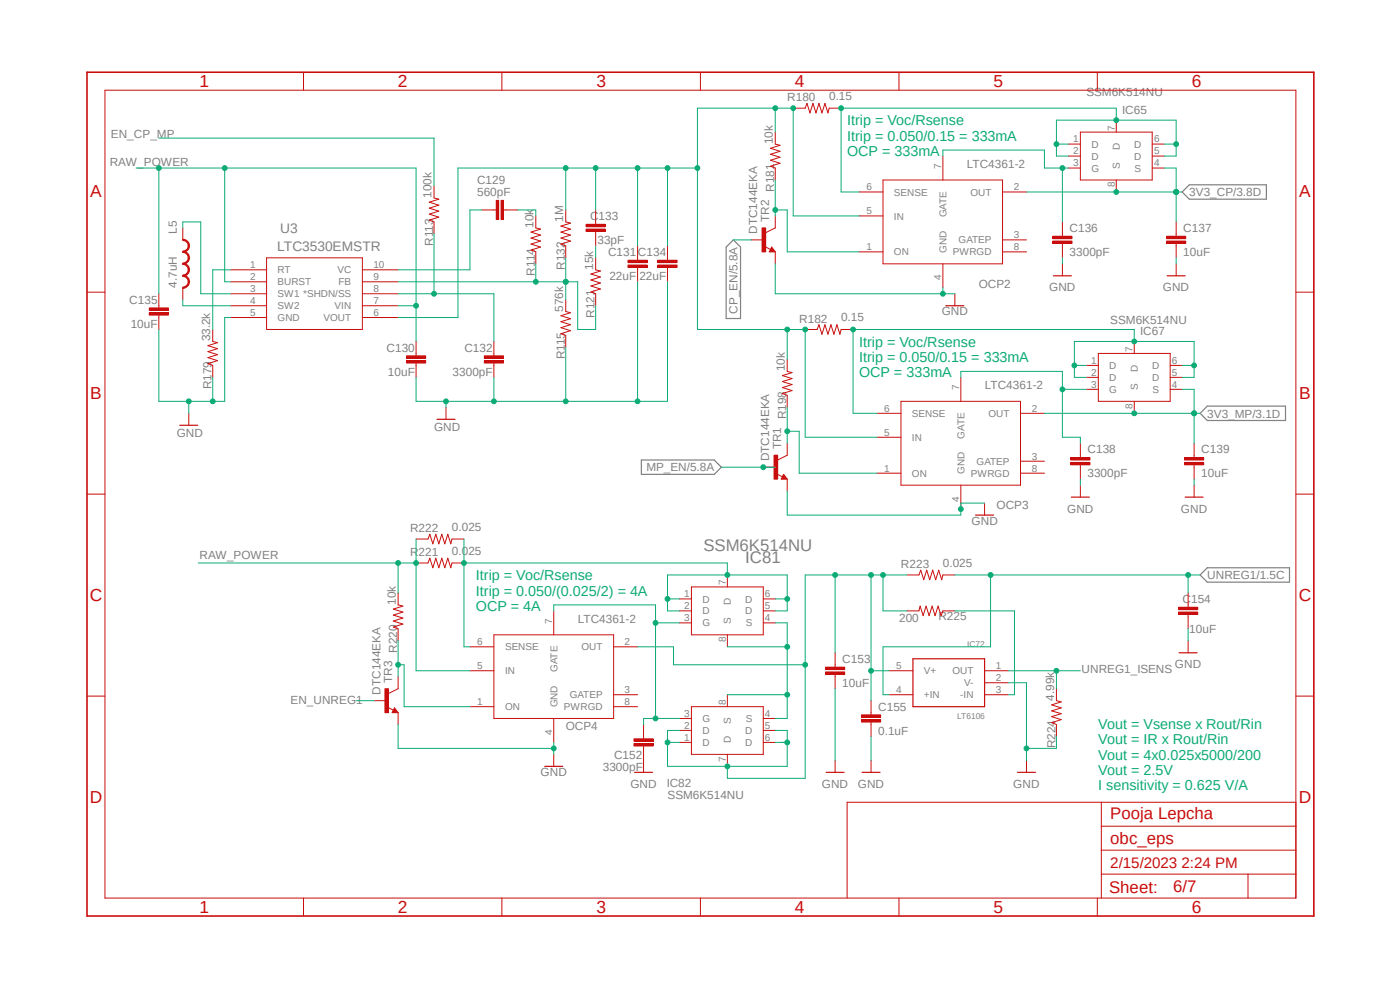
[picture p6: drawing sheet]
<svg xmlns="http://www.w3.org/2000/svg" width="297mm" height="210mm" viewBox="0 0 297 210" stroke-linecap="round" stroke-linejoin="round" font-family="sans-serif">
<path d="M17.9 15l261.2 179.9M279.1 15l-261.2 179.9" fill="none" stroke="#fff" stroke-width=".21"/>
<path d="M155.6 50.9l1.5 1.5v15.2h-3v-15.2zM250.8 40.7l1.5-1.5h16.3v3h-16.3zM136.1 97.6h15.4l1.5 1.5-1.5 1.5h-15.4zM256.1 86.1h16.6v3.1h-16.6l-1.5-1.5zM256.1 120.4h17.5v3.1h-17.5l-1.5-1.5z" fill="none" stroke="#808080" stroke-width=".25"/>
<g fill="none" stroke="#c90d0c" stroke-width=".21">
<path d="M22.3 19.1h252.6v171.4h-252.6zM64.4 15.3v3.8M106.5 15.3v3.8M148.6 15.3v3.8M190.7 15.3v3.8M232.8 15.3v3.8M92.1 39.5v2.5l1 .2-2 .7 2 .6-2 .7 2 .6-2 .6 2 .7-2 .6 1 .4v2.5M48.9 57.2h7.7M48.9 59.8h7.7M56.6 54.7h20.3v15.2h-20.3zM76.9 57.2h7.6M76.9 59.8h7.6"/>
<path d="M104.8 44.5h.5M106.8 44.5h.5M18.5 62h3.8M48.9 62.3h7.7M48.9 64.9h7.7M48.9 67.4h7.7M76.9 62.3h7.6M76.9 64.9h7.6M76.9 67.4h7.6M274.9 62h3.8M18.5 104.8h3.8M274.9 104.8h3.8"/>
<path d="M18.5 147.7h3.8M274.9 147.7h3.8M233.6 170.2v20.3M233.6 175.3h41.3M274.9 170.2h-95.2v20.3M64.4 190.5v3.8M106.5 190.5v3.8M148.6 190.5v3.8M190.7 190.5v3.8M232.8 190.5v3.8M233.6 185.4h41.3M233.6 180.3h41.3"/>
<path d="M264.8 185.4v5.1"/>
</g>
<path d="M18.5 15.3h260.2v179h-260.2z" fill="none" stroke="#c90d0c" stroke-width=".34"/>
<path d="M106.3 42.5h.5v4.1h-.5z" fill-rule="evenodd" fill="#c90d0c"/>
<path d="M106.3 42.5h.5v4.1h-.5z" fill="none" stroke="#c90d0c" stroke-width=".21"/>
<path d="M105.3 42.5h.5v4.1h-.5z" fill-rule="evenodd" fill="#c90d0c"/>
<path d="M102.2 44.5h2.6M105.3 42.5h.5v4.1h-.5zM107.3 44.5h2.6M113.7 45.8v2.5l1 .3-2.1 .6 2.1 .7-2.1 .6 2.1 .6-2.1 .7 2.1 .6-2.1 .6 1.1 .4v2.6M88.3 75v.5M88.3 77v.5M120 63.6v2.5l1 .2-2 .7 2 .6-2 .6 2 .7-2 .6 2 .6-2 .7 1 .4v2.5" fill="none" stroke="#c90d0c" stroke-width=".21"/>
<path d="M86.2 75.5h4.1v.5h-4.1z" fill-rule="evenodd" fill="#c90d0c"/>
<path d="M86.2 75.5h4.1v.5h-4.1z" fill="none" stroke="#c90d0c" stroke-width=".21"/>
<path d="M86.2 76.5h4.1v.5h-4.1z" fill-rule="evenodd" fill="#c90d0c"/>
<path d="M135.3 54.7v.5M135.3 56.7v.5M86.2 76.5h4.1v.5h-4.1zM88.3 72.4v2.6M88.3 77.5v2.6" fill="none" stroke="#c90d0c" stroke-width=".21"/>
<path d="M133.2 55.2h4.1v.5h-4.1z" fill-rule="evenodd" fill="#c90d0c"/>
<path d="M133.2 55.2h4.1v.5h-4.1z" fill="none" stroke="#c90d0c" stroke-width=".21"/>
<path d="M133.2 56.2h4.1v.5h-4.1z" fill-rule="evenodd" fill="#c90d0c"/>
<path d="M133.2 56.2h4.1v.5h-4.1zM135.3 52.2v2.5M135.3 57.2v2.6M104.8 75v.5M104.8 77v.5" fill="none" stroke="#c90d0c" stroke-width=".21"/>
<path d="M102.7 75.5h4.1v.5h-4.1z" fill-rule="evenodd" fill="#c90d0c"/>
<path d="M102.7 75.5h4.1v.5h-4.1z" fill="none" stroke="#c90d0c" stroke-width=".21"/>
<path d="M102.7 76.5h4.1v.5h-4.1z" fill-rule="evenodd" fill="#c90d0c"/>
<path d="M126.4 54.7v2.5l1 .3-2.1 .6 2.1 .7-2.1 .6 2.1 .6-2.1 .7 2.1 .6-2.1 .6 1.1 .4v2.6M126.4 47.1v.5M126.4 49.1v.5M102.7 76.5h4.1v.5h-4.1zM104.8 72.4v2.6M104.8 77.5v2.6" fill="none" stroke="#c90d0c" stroke-width=".21"/>
<path d="M124.3 47.6h4.1v.5h-4.1z" fill-rule="evenodd" fill="#c90d0c"/>
<path d="M124.3 47.6h4.1v.5h-4.1z" fill="none" stroke="#c90d0c" stroke-width=".21"/>
<path d="M124.3 48.6h4.1v.5h-4.1z" fill-rule="evenodd" fill="#c90d0c"/>
<path d="M120 44.5v2.6l1 .2-2 .7 2 .6-2 .6 2 .7-2 .6 2 .6-2 .7 1 .4v2.5M124.3 48.6h4.1v.5h-4.1zM126.4 44.5v2.6M126.4 49.6v2.6M141.6 54.7v.5M141.6 56.7v.5" fill="none" stroke="#c90d0c" stroke-width=".21"/>
<path d="M139.6 55.2h4v.5h-4z" fill-rule="evenodd" fill="#c90d0c"/>
<path d="M139.6 55.2h4v.5h-4z" fill="none" stroke="#c90d0c" stroke-width=".21"/>
<path d="M139.6 56.2h4v.5h-4z" fill-rule="evenodd" fill="#c90d0c"/>
<path d="M139.6 56.2h4v.5h-4zM141.6 52.2v2.5M141.6 57.2v2.6M33.7 64.9v.4M33.7 66.8v.6M45.1 69.9v2.5l1 .3-2 .6 2 .7-2 .6 2 .6-2 .7 2 .6-2 .6 1 .4v2.6M94.6 86.4v2.5" fill="none" stroke="#c90d0c" stroke-width=".21"/>
<path d="M92.7 88.9h3.8" fill="none" stroke="#c90d0c" stroke-width=".25"/>
<path d="M31.7 65.3h4v.5h-4z" fill-rule="evenodd" fill="#c90d0c"/>
<path d="M31.7 65.3h4v.5h-4z" fill="none" stroke="#c90d0c" stroke-width=".21"/>
<path d="M31.7 66.3h4v.5h-4z" fill-rule="evenodd" fill="#c90d0c"/>
<path d="M225.4 49.6v.5M225.4 51.6v.6M225.4 56v2.5M31.7 66.3h4v.5h-4zM33.7 62.3v2.6M33.7 67.4v2.5M40 87.7v2.5" fill="none" stroke="#c90d0c" stroke-width=".21"/>
<path d="M223.5 58.5h3.8M38.1 90.2h3.9" fill="none" stroke="#c90d0c" stroke-width=".25"/>
<path d="M223.4 50.1h4v.5h-4z" fill-rule="evenodd" fill="#c90d0c"/>
<path d="M223.4 50.1h4v.5h-4z" fill="none" stroke="#c90d0c" stroke-width=".21"/>
<path d="M223.4 51.1h4v.5h-4z" fill-rule="evenodd" fill="#c90d0c"/>
<g fill="none" stroke="#c90d0c" stroke-width=".21">
<path d="M168.3 22.9h2.5l.4-1 .6 2.1 .7-2.1 .6 2.1 .6-2.1 .7 2.1 .6-2.1 .6 2.1 .3-1.1h2.5M187.3 38.2h25.4v17.8h-25.4zM200 33.1v5.1M182.2 45.8h5.1M182.2 53.4h5.1M182.2 40.7h5.1M200 56v5M212.7 50.9h5.1M212.7 53.4h5.1M212.7 40.7h5.1M223.4 51.1h4v.5h-4zM225.4 47.1v2.5"/>
<path d="M225.4 52.2v2.5M249.5 49.6v.5M249.5 51.6v.6M202.6 62.3v2.6"/>
</g>
<path d="M200.7 64.9h3.8" fill="none" stroke="#c90d0c" stroke-width=".25"/>
<path d="M247.5 50.1h4v.5h-4z" fill-rule="evenodd" fill="#c90d0c"/>
<path d="M247.5 50.1h4v.5h-4z" fill="none" stroke="#c90d0c" stroke-width=".21"/>
<path d="M247.5 51.1h4v.5h-4z" fill-rule="evenodd" fill="#c90d0c"/>
<path d="M164.5 28v2.6l1 .2-2.1 .7 2.1 .6-2.1 .6 2.1 .7-2.1 .6 2.1 .6-2.1 .7 1.1 .3v2.6M162.2 52.3l1.2 .6M163.7 52.4l.8 1h-1.3zM164.5 48.3l-2.1 1.1M247.5 51.1h4v.5h-4zM249.5 47.1v2.5M249.5 52.2v2.5M249.5 56v2.5" fill="none" stroke="#c90d0c" stroke-width=".21"/>
<path d="M163.7 52.9l.1 .3h-.4l.3-.5 .5 .6h-.8M247.6 58.5h3.8" fill="none" stroke="#c90d0c" stroke-width=".25"/>
<path d="M161.7 48.3h.7v5.1h-.7z" fill-rule="evenodd" fill="#c90d0c"/>
<path d="M159.4 50.9h2.5M161.7 48.3h.7v5.1h-.7zM164.5 45.8v2.5M164.5 53.4v2.6M229.2 96.6v.5M229.2 98.6v.5M229.2 102.9v2.6" fill="none" stroke="#c90d0c" stroke-width=".21"/>
<path d="M227.3 105.5h3.8" fill="none" stroke="#c90d0c" stroke-width=".25"/>
<path d="M227.2 97.1h4v.5h-4z" fill-rule="evenodd" fill="#c90d0c"/>
<path d="M227.2 97.1h4v.5h-4z" fill="none" stroke="#c90d0c" stroke-width=".21"/>
<path d="M227.2 98.1h4v.5h-4z" fill-rule="evenodd" fill="#c90d0c"/>
<g fill="none" stroke="#c90d0c" stroke-width=".21">
<path d="M170.8 69.9h2.6l.3-1 .7 2 .6-2 .6 2 .7-2 .6 2 .6-2 .7 2 .2-1h2.6M186.1 92.8h5M186.1 87.7h5M191.1 85.1h25.4v17.8h-25.4zM203.8 80.1v5M216.5 97.8h5.1M216.5 87.7h5.1M227.2 98.1h4v.5h-4zM229.2 94v2.6M229.2 99.1v2.5M253.3 96.6v.5M253.3 98.6v.5"/>
<path d="M186.1 100.4h5M203.8 102.9v5.1M208.9 106.7v2.6M216.5 100.4h5.1"/>
</g>
<path d="M207 109.3h3.8" fill="none" stroke="#c90d0c" stroke-width=".25"/>
<path d="M251.3 97.1h4.1v.5h-4.1z" fill-rule="evenodd" fill="#c90d0c"/>
<path d="M251.3 97.1h4.1v.5h-4.1z" fill="none" stroke="#c90d0c" stroke-width=".21"/>
<path d="M251.3 98.1h4.1v.5h-4.1z" fill-rule="evenodd" fill="#c90d0c"/>
<path d="M167 76.2v2.6l1 .2-2 .7 2 .6-2 .6 2 .7-2 .6 2 .6-2 .7 1 .4v2.5M167 96.6l-2 1M251.3 98.1h4.1v.5h-4.1zM253.3 94v2.6M253.3 99.1v2.5M164.8 100.5l1.2 .6M166.2 100.6l.8 1h-1.3zM253.3 102.9v2.6" fill="none" stroke="#c90d0c" stroke-width=".21"/>
<path d="M166.2 101.1l.2 .3h-.4l.2-.5 .6 .6h-.8M251.4 105.5h3.8" fill="none" stroke="#c90d0c" stroke-width=".25"/>
<path d="M164.2 96.6h.8v5h-.8z" fill-rule="evenodd" fill="#c90d0c"/>
<path d="M161.9 99.1h2.6M164.2 96.6h.8v5h-.8zM167 94v2.6M167 101.6v2.6" fill="none" stroke="#c90d0c" stroke-width=".21"/>
<path d="M38.8 50.8a1.37 1.37 0 0 1 1.4 1.4h-.3a1.12 1.12 0 0 0-1.1-1.2z" fill-rule="evenodd" fill="#c90d0c"/>
<path d="M38.8 50.8a1.37 1.37 0 0 1 1.4 1.4h-.3a1.12 1.12 0 0 0-1.1-1.2z" fill="none" stroke="#c90d0c" stroke-width=".21"/>
<path d="M38.8 53.3a1.21 1.21 0 0 0 1.1-1.1h.3a1.45 1.45 0 0 1-1.4 1.4z" fill-rule="evenodd" fill="#c90d0c"/>
<path d="M38.8 53.3a1.21 1.21 0 0 0 1.1-1.1h.3a1.45 1.45 0 0 1-1.4 1.4z" fill="none" stroke="#c90d0c" stroke-width=".21"/>
<path d="M38.8 53.3a1.37 1.37 0 0 1 1.4 1.4h-.3a1.12 1.12 0 0 0-1.1-1.1z" fill-rule="evenodd" fill="#c90d0c"/>
<path d="M38.8 53.3a1.37 1.37 0 0 1 1.4 1.4h-.3a1.12 1.12 0 0 0-1.1-1.1z" fill="none" stroke="#c90d0c" stroke-width=".21"/>
<path d="M38.8 55.8a1.21 1.21 0 0 0 1.1-1.1h.3a1.45 1.45 0 0 1-1.4 1.4z" fill-rule="evenodd" fill="#c90d0c"/>
<path d="M38.8 55.8a1.21 1.21 0 0 0 1.1-1.1h.3a1.45 1.45 0 0 1-1.4 1.4z" fill="none" stroke="#c90d0c" stroke-width=".21"/>
<path d="M38.8 55.8a1.37 1.37 0 0 1 1.4 1.4h-.3a1.12 1.12 0 0 0-1.1-1.1z" fill-rule="evenodd" fill="#c90d0c"/>
<path d="M38.8 55.8a1.37 1.37 0 0 1 1.4 1.4h-.3a1.12 1.12 0 0 0-1.1-1.1z" fill="none" stroke="#c90d0c" stroke-width=".21"/>
<path d="M39.9 57.2h.3a1.45 1.45 0 0 1-1.4 1.4v-.2a1.21 1.21 0 0 0 1.1-1.2z" fill-rule="evenodd" fill="#c90d0c"/>
<path d="M38.8 58.4a1.21 1.21 0 0 0 1.1-1.2h.3a1.45 1.45 0 0 1-1.4 1.4z" fill="none" stroke="#c90d0c" stroke-width=".21"/>
<path d="M38.8 58.4a1.37 1.37 0 0 1 1.4 1.4h-.3a1.12 1.12 0 0 0-1.1-1.2z" fill-rule="evenodd" fill="#c90d0c"/>
<path d="M38.8 58.4a1.37 1.37 0 0 1 1.4 1.4h-.3a1.12 1.12 0 0 0-1.1-1.2z" fill="none" stroke="#c90d0c" stroke-width=".21"/>
<path d="M38.8 60.9a1.21 1.21 0 0 0 1.1-1.1h.3a1.45 1.45 0 0 1-1.4 1.4z" fill-rule="evenodd" fill="#c90d0c"/>
<g fill="none" stroke="#c90d0c" stroke-width=".21">
<path d="M226.7 30.6h2.5M226.7 33.1h2.5M226.7 35.6h2.5M229.2 28h15.2v10.2h-15.2zM236.8 25.5v2.5M236.8 38.2v2.5M244.4 30.6h2.6M244.4 33.1h2.6M244.4 35.6h2.6M38.8 48.3v2.6M38.8 60.9a1.21 1.21 0 0 0 1.1-1.1h.3a1.45 1.45 0 0 1-1.4 1.4zM38.8 61v2.6"/>
<path d="M230.5 77.5h2.5M233 75h15.2v10.1h-15.2zM240.6 72.4v2.6M248.2 77.5h2.6M230.5 80.1h2.5M230.5 82.6h2.5M240.6 85.1v2.6M248.2 80.1h2.6M248.2 82.6h2.6M136.5 156.2v.5M136.5 158.2v.5M188.6 142.3h5.1"/>
<path d="M188.6 147.4h5.1M208.9 142.3h5.1M208.9 144.8h5.1M208.9 147.4h5.1M136.5 161.3v2.5M184.8 161.3v2.5M217.8 161.3v2.5"/>
</g>
<path d="M193.7 139.7h15.2v10.2h-15.2zM134.6 163.8h3.8M182.9 163.8h3.8M215.9 163.8h3.8" fill="none" stroke="#c90d0c" stroke-width=".25"/>
<path d="M134.5 156.7h4.1v.5h-4.1z" fill-rule="evenodd" fill="#c90d0c"/>
<path d="M134.5 156.7h4.1v.5h-4.1z" fill="none" stroke="#c90d0c" stroke-width=".21"/>
<path d="M134.5 157.7h4.1v.5h-4.1z" fill-rule="evenodd" fill="#c90d0c"/>
<g fill="none" stroke="#c90d0c" stroke-width=".21">
<path d="M99.7 137.2h5.1M104.8 134.7h25.4v17.7h-25.4zM117.5 129.6v5.1M130.2 137.2h5.1M99.7 142.3h5.1M99.7 149.9h5.1M117.5 152.4v5.1M130.2 147.4h5.1M130.2 149.9h5.1M134.5 157.7h4.1v.5h-4.1zM136.5 153.7v2.5M136.5 158.7v2.6"/>
<path d="M177.2 141v.5M177.2 143v.6M117.5 160v2.6"/>
</g>
<path d="M115.6 162.6h3.8" fill="none" stroke="#c90d0c" stroke-width=".25"/>
<path d="M175.1 141.5h4.1v.5h-4.1z" fill-rule="evenodd" fill="#c90d0c"/>
<path d="M175.1 141.5h4.1v.5h-4.1z" fill="none" stroke="#c90d0c" stroke-width=".21"/>
<path d="M175.1 142.5h4.1v.5h-4.1z" fill-rule="evenodd" fill="#c90d0c"/>
<path d="M84.5 125.8v2.5l1 .3-2.1 .6 2.1 .6-2.1 .7 2.1 .6-2.1 .6 2.1 .7-2.1 .6 1.1 .4v2.5M177.2 138.5v2.5M82.3 150l1.2 .7M83.7 150.2l.8 1h-1.3zM84.5 146.1l-2.1 1M175.1 142.5h4.1v.5h-4.1zM177.2 143.6v2.5M177.2 161.3v2.5" fill="none" stroke="#c90d0c" stroke-width=".21"/>
<path d="M83.7 150.7l.1 .2h-.4l.3-.5 .5 .6h-.8M175.3 163.8h3.8" fill="none" stroke="#c90d0c" stroke-width=".25"/>
<path d="M81.7 146.1h.7v5.1h-.7z" fill-rule="evenodd" fill="#c90d0c"/>
<path d="M252.1 128.3v.5M252.1 130.3v.6M79.4 148.6h2.5M81.7 146.1h.7v5.1h-.7zM84.5 143.6v2.5M84.5 151.2v2.5" fill="none" stroke="#c90d0c" stroke-width=".21"/>
<path d="M250 128.8h4.1v.5h-4.1z" fill-rule="evenodd" fill="#c90d0c"/>
<path d="M250 128.8h4.1v.5h-4.1z" fill="none" stroke="#c90d0c" stroke-width=".21"/>
<path d="M250 129.8h4.1v.5h-4.1z" fill-rule="evenodd" fill="#c90d0c"/>
<path d="M88.3 119.4h2.5l.4-1 .6 2 .7-2 .6 2 .6-2 .7 2 .6-2 .6 2 .3-1h2.5M88.3 114.3h2.5l.4-1 .6 2.1 .7-2.1 .6 2.1 .6-2.1 .7 2.1 .6-2.1 .6 2.1 .3-1.1h2.5M192.4 122h2.5l.4-1.1 .7 2.1 .6-2.1 .6 2.1 .7-2.1 .6 2.1 .6-2.1 .7 2.1 .2-1h2.6M250 129.8h4.1v.5h-4.1zM252.1 125.8v2.5M252.1 130.9v2.5M252.1 135.9v2.6M184.8 151.2v.4M184.8 153.2v.5" fill="none" stroke="#c90d0c" stroke-width=".21"/>
<path d="M250.1 138.5h3.9" fill="none" stroke="#c90d0c" stroke-width=".25"/>
<path d="M182.8 151.6h4v.5h-4z" fill-rule="evenodd" fill="#c90d0c"/>
<path d="M182.8 151.6h4v.5h-4z" fill="none" stroke="#c90d0c" stroke-width=".21"/>
<path d="M182.8 152.7h4v.5h-4z" fill-rule="evenodd" fill="#c90d0c"/>
<g fill="none" stroke="#c90d0c" stroke-width=".21">
<path d="M144.1 129.6h2.6M144.1 127h2.6M144.1 132.1h2.6M146.7 124.5h15.2v10.2h-15.2zM154.3 122v2.5M154.3 134.7v2.5M161.9 129.6h2.6M161.9 127h2.6M161.9 132.1h2.6M192.4 129.6h2.5l.3-1 .6 2 .7-2 .6 2 .6-2 .7 2 .6-2 .6 2 .4-1h2.6M144.1 157.5h2.6M144.1 154.9h2.6"/>
<path d="M144.1 152.4h2.6M146.7 149.9h15.2v10.1h-15.2zM154.3 147.4v2.5M161.9 157.5h2.6M161.9 154.9h2.6M161.9 152.4h2.6M182.8 152.7h4v.5h-4zM184.8 148.6v2.6M184.8 153.7v2.5M224.1 146.1v2.5l1 .3-2 .6 2 .7-2 .6 2 .6-2 .6 2 .7-2 .6 1 .4v2.5M154.3 160v2.6"/>
</g>
<path d="M120 73.7v11.4h-31.7v-5M104.8 80.1v5" fill="none" stroke="#0dab76" stroke-width=".21"/>
<circle cx="104.8" cy="85.1" r=".51" fill="#0dab76"/>
<g fill="none" stroke="#0dab76" stroke-width=".21">
<path d="M135.3 59.8v25.3h-15.3"/>
<circle cx="104.8" cy="85.1" r=".51"/>
</g>
<circle cx="120" cy="85.1" r=".51" fill="#0dab76"/>
<g fill="none" stroke="#0dab76" stroke-width=".21">
<path d="M135.3 85.1h6.3"/>
<circle cx="120" cy="85.1" r=".51"/>
</g>
<circle cx="135.3" cy="85.1" r=".51" fill="#0dab76"/>
<g fill="none" stroke="#0dab76" stroke-width=".21">
<path d="M141.6 59.8v25.3M94.6 85.1v1.3"/>
<circle cx="135.3" cy="85.1" r=".51"/>
</g>
<circle cx="94.6" cy="85.1" r=".51" fill="#0dab76"/>
<g fill="none" stroke="#0dab76" stroke-width=".21">
<path d="M48.9 67.4h-1.2v17.7h-2.6v-5"/>
<circle cx="94.6" cy="85.1" r=".51"/>
</g>
<circle cx="45.1" cy="85.1" r=".51" fill="#0dab76"/>
<g fill="none" stroke="#0dab76" stroke-width=".21">
<path d="M33.7 69.9v15.2h11.4M40 85.1v2.6"/>
<circle cx="45.1" cy="85.1" r=".51"/>
</g>
<circle cx="40" cy="85.1" r=".51" fill="#0dab76"/>
<g fill="none" stroke="#0dab76" stroke-width=".21">
<path d="M225.4 54.7v1.3M249.5 54.7v1.3M200 61v1.3h2.6"/>
<circle cx="40" cy="85.1" r=".51"/>
</g>
<circle cx="200" cy="62.3" r=".51" fill="#0dab76"/>
<g fill="none" stroke="#0dab76" stroke-width=".21">
<path d="M164.5 56v6.3h35.5M167 104.2v5.1h36.8v-2.6h5.1M229.2 101.6v1.3M253.3 101.6v1.3"/>
<circle cx="200" cy="62.3" r=".51"/>
</g>
<circle cx="203.8" cy="108" r=".51" fill="#0dab76"/>
<g fill="none" stroke="#0dab76" stroke-width=".21">
<path d="M184.8 156.2v5.1M214 144.8h3.8v16.5M224.1 156.2v2.5h-6.3"/>
<circle cx="203.8" cy="108" r=".51"/>
</g>
<circle cx="217.8" cy="158.7" r=".51" fill="#0dab76"/>
<g fill="none" stroke="#0dab76" stroke-width=".21">
<path d="M117.5 157.5v2.5"/>
<circle cx="217.8" cy="158.7" r=".51"/>
</g>
<circle cx="117.5" cy="158.7" r=".51" fill="#0dab76"/>
<g fill="none" stroke="#0dab76" stroke-width=".21">
<path d="M113.7 56v3.8h-29.2M120 59.8h2.6v10.1h3.8v-5M120 54.7v8.9M252.1 133.4v2.5M84.5 153.7v5h33M177.2 146.1v15.2"/>
<circle cx="117.5" cy="158.7" r=".51"/>
</g>
<circle cx="120" cy="59.8" r=".51" fill="#0dab76"/>
<g fill="none" stroke="#0dab76" stroke-width=".21">
<path d="M113.7 59.8h6.3"/>
<circle cx="120" cy="59.8" r=".51"/>
</g>
<circle cx="113.7" cy="59.8" r=".51" fill="#0dab76"/>
<circle cx="113.7" cy="59.8" r=".51" fill="none" stroke="#0dab76" stroke-width=".21"/>
<circle cx="120" cy="59.8" r=".51" fill="#0dab76"/>
<g fill="none" stroke="#0dab76" stroke-width=".21">
<path d="M92.1 49.6v12.7M102.2 44.5h-2.5v12.7h-15.2M109.9 44.5h3.8v1.3M84.5 62.3h20.3v10.1"/>
<circle cx="120" cy="59.8" r=".51"/>
</g>
<circle cx="92.1" cy="62.3" r=".51" fill="#0dab76"/>
<g fill="none" stroke="#0dab76" stroke-width=".21">
<path d="M178.4 22.9v17.8h3.8M249.5 25.5v7.6M38.8 48.3v-1.2h3.8v15.2h6.3M48.9 57.2h-3.8v12.7M126.4 52.2v2.5M38.8 63.6v1.3h10.1"/>
<circle cx="92.1" cy="62.3" r=".51"/>
</g>
<circle cx="249.5" cy="30.6" r=".51" fill="#0dab76"/>
<g fill="none" stroke="#0dab76" stroke-width=".21">
<path d="M249.5 25.5h-25.4v7.6"/>
<circle cx="249.5" cy="30.6" r=".51"/>
</g>
<circle cx="224.1" cy="30.6" r=".51" fill="#0dab76"/>
<g fill="none" stroke="#0dab76" stroke-width=".21">
<path d="M178.4 22.9h58.4v2.6"/>
<circle cx="224.1" cy="30.6" r=".51"/>
</g>
<circle cx="178.4" cy="22.9" r=".51" fill="#0dab76"/>
<circle cx="178.4" cy="22.9" r=".51" fill="none" stroke="#0dab76" stroke-width=".21"/>
<circle cx="236.8" cy="25.5" r=".51" fill="#0dab76"/>
<g fill="none" stroke="#0dab76" stroke-width=".21">
<path d="M200 33.1v-1.3h21.6v3.8h5.1M224.1 33.1h2.6M224.1 30.6h2.6M225.4 35.6v11.5M247 33.1h2.5M247 30.6h2.5"/>
<circle cx="236.8" cy="25.5" r=".51"/>
</g>
<circle cx="225.4" cy="35.6" r=".51" fill="#0dab76"/>
<g fill="none" stroke="#0dab76" stroke-width=".21">
<path d="M249.5 35.6v5.1h1.3"/>
<circle cx="225.4" cy="35.6" r=".51"/>
</g>
<circle cx="249.5" cy="40.7" r=".51" fill="#0dab76"/>
<g fill="none" stroke="#0dab76" stroke-width=".21">
<path d="M249.5 40.7v6.4"/>
<circle cx="249.5" cy="40.7" r=".51"/>
</g>
<circle cx="249.5" cy="40.7" r=".51" fill="#0dab76"/>
<g fill="none" stroke="#0dab76" stroke-width=".21">
<path d="M217.8 40.7h19"/>
<circle cx="249.5" cy="40.7" r=".51"/>
</g>
<circle cx="249.5" cy="40.7" r=".51" fill="#0dab76"/>
<g fill="none" stroke="#0dab76" stroke-width=".21">
<path d="M236.8 40.7h12.7"/>
<circle cx="249.5" cy="40.7" r=".51"/>
</g>
<circle cx="236.8" cy="40.7" r=".51" fill="#0dab76"/>
<g fill="none" stroke="#0dab76" stroke-width=".21">
<path d="M164.5 38.2v7.6M247 35.6h2.5M164.5 44.5h2.5"/>
<circle cx="236.8" cy="40.7" r=".51"/>
</g>
<circle cx="164.5" cy="44.5" r=".51" fill="#0dab76"/>
<g fill="none" stroke="#0dab76" stroke-width=".21">
<path d="M155.6 50.9h3.8M167 44.5v8.9h15.2M170.8 69.9v22.9h15.3"/>
<circle cx="164.5" cy="44.5" r=".51"/>
</g>
<circle cx="170.8" cy="69.9" r=".51" fill="#0dab76"/>
<g fill="none" stroke="#0dab76" stroke-width=".21">
<path d="M167 69.9h3.8"/>
<circle cx="170.8" cy="69.9" r=".51"/>
</g>
<circle cx="167" cy="69.9" r=".51" fill="#0dab76"/>
<g fill="none" stroke="#0dab76" stroke-width=".21">
<path d="M120 35.6v8.9M135.3 52.2v-16.6h-38.1v31.8h-12.7M167 69.9v6.3"/>
<circle cx="167" cy="69.9" r=".51"/>
</g>
<circle cx="120" cy="35.6" r=".51" fill="#0dab76"/>
<g fill="none" stroke="#0dab76" stroke-width=".21">
<path d="M126.4 35.6v8.9"/>
<circle cx="120" cy="35.6" r=".51"/>
</g>
<circle cx="126.4" cy="35.6" r=".51" fill="#0dab76"/>
<g fill="none" stroke="#0dab76" stroke-width=".21">
<path d="M135.3 35.6h6.3v16.6"/>
<circle cx="126.4" cy="35.6" r=".51"/>
</g>
<circle cx="135.3" cy="35.6" r=".51" fill="#0dab76"/>
<circle cx="135.3" cy="35.6" r=".51" fill="none" stroke="#0dab76" stroke-width=".21"/>
<circle cx="141.6" cy="35.6" r=".51" fill="#0dab76"/>
<g fill="none" stroke="#0dab76" stroke-width=".21">
<path d="M168.3 22.9v22.9h13.9"/>
<circle cx="141.6" cy="35.6" r=".51"/>
</g>
<circle cx="168.3" cy="22.9" r=".51" fill="#0dab76"/>
<g fill="none" stroke="#0dab76" stroke-width=".21">
<path d="M164.5 22.9h3.8"/>
<circle cx="168.3" cy="22.9" r=".51"/>
</g>
<circle cx="164.5" cy="22.9" r=".51" fill="#0dab76"/>
<g fill="none" stroke="#0dab76" stroke-width=".21">
<path d="M141.6 35.6h6.4M164.5 28v-5.1h-16.5v47h19"/>
<circle cx="164.5" cy="22.9" r=".51"/>
</g>
<circle cx="148" cy="35.6" r=".51" fill="#0dab76"/>
<g fill="none" stroke="#0dab76" stroke-width=".21">
<path d="M181 69.9v17.8h5.1M253.3 72.4v7.7"/>
<circle cx="148" cy="35.6" r=".51"/>
</g>
<circle cx="253.3" cy="77.5" r=".51" fill="#0dab76"/>
<g fill="none" stroke="#0dab76" stroke-width=".21">
<path d="M253.3 72.4h-25.4v7.7"/>
<circle cx="253.3" cy="77.5" r=".51"/>
</g>
<circle cx="227.9" cy="77.5" r=".51" fill="#0dab76"/>
<g fill="none" stroke="#0dab76" stroke-width=".21">
<path d="M181 69.9h59.6v2.5"/>
<circle cx="227.9" cy="77.5" r=".51"/>
</g>
<circle cx="181" cy="69.9" r=".51" fill="#0dab76"/>
<circle cx="181" cy="69.9" r=".51" fill="none" stroke="#0dab76" stroke-width=".21"/>
<circle cx="240.6" cy="72.4" r=".51" fill="#0dab76"/>
<g fill="none" stroke="#0dab76" stroke-width=".21">
<path d="M227.9 77.5h2.6M250.8 77.5h2.5M203.8 80.1v-1.3h21.6v14h3.8v1.2M225.4 82.6h5.1M227.9 80.1h2.6M250.8 80.1h2.5"/>
<circle cx="240.6" cy="72.4" r=".51"/>
</g>
<circle cx="225.4" cy="82.6" r=".51" fill="#0dab76"/>
<g fill="none" stroke="#0dab76" stroke-width=".21">
<path d="M167 86.4v7.6M167 91.5h2.5"/>
<circle cx="225.4" cy="82.6" r=".51"/>
</g>
<circle cx="167" cy="91.5" r=".51" fill="#0dab76"/>
<g fill="none" stroke="#0dab76" stroke-width=".21">
<path d="M153 99.1h11.5M169.5 91.5v8.9h16.6"/>
<circle cx="167" cy="91.5" r=".51"/>
</g>
<circle cx="161.9" cy="99.1" r=".51" fill="#0dab76"/>
<g fill="none" stroke="#0dab76" stroke-width=".21">
<path d="M221.6 87.7h33M253.3 82.6v5.1"/>
<circle cx="161.9" cy="99.1" r=".51"/>
</g>
<circle cx="253.3" cy="87.7" r=".51" fill="#0dab76"/>
<g fill="none" stroke="#0dab76" stroke-width=".21">
<path d="M253.3 87.7v6.3"/>
<circle cx="253.3" cy="87.7" r=".51"/>
</g>
<circle cx="253.3" cy="87.7" r=".51" fill="#0dab76"/>
<circle cx="253.3" cy="87.7" r=".51" fill="none" stroke="#0dab76" stroke-width=".21"/>
<circle cx="240.6" cy="87.7" r=".51" fill="#0dab76"/>
<g fill="none" stroke="#0dab76" stroke-width=".21">
<path d="M84.5 64.9h3.8v7.5M250.8 82.6h2.5"/>
<circle cx="240.6" cy="87.7" r=".51"/>
</g>
<circle cx="88.3" cy="64.9" r=".51" fill="#0dab76"/>
<g fill="none" stroke="#0dab76" stroke-width=".21">
<path d="M48.9 59.8h-1.2v-24.2h40.6v29.3"/>
<circle cx="88.3" cy="64.9" r=".51"/>
</g>
<circle cx="47.7" cy="35.6" r=".51" fill="#0dab76"/>
<g fill="none" stroke="#0dab76" stroke-width=".21">
<path d="M28.9 35.6h18.8M33.7 35.6v26.7"/>
<circle cx="47.7" cy="35.6" r=".51"/>
</g>
<circle cx="33.7" cy="35.6" r=".51" fill="#0dab76"/>
<g fill="none" stroke="#0dab76" stroke-width=".21">
<path d="M88.3 119.4v22.9h11.4"/>
<circle cx="33.7" cy="35.6" r=".51"/>
</g>
<circle cx="88.3" cy="119.4" r=".51" fill="#0dab76"/>
<g fill="none" stroke="#0dab76" stroke-width=".21">
<path d="M88.3 114.3v5.1h-3.8v6.4"/>
<circle cx="88.3" cy="119.4" r=".51"/>
</g>
<circle cx="84.5" cy="119.4" r=".51" fill="#0dab76"/>
<g fill="none" stroke="#0dab76" stroke-width=".21">
<path d="M42.1 119.4h42.4M202.6 129.6h12.6v17.8h-1.2M214 142.3h10.1v3.8"/>
<circle cx="84.5" cy="119.4" r=".51"/>
</g>
<circle cx="224.1" cy="142.3" r=".51" fill="#0dab76"/>
<g fill="none" stroke="#0dab76" stroke-width=".21">
<path d="M98.4 119.4v17.8h1.3M167 122v7.6M224.1 142.3h5.1"/>
<circle cx="224.1" cy="142.3" r=".51"/>
</g>
<circle cx="167" cy="127" r=".51" fill="#0dab76"/>
<g fill="none" stroke="#0dab76" stroke-width=".21">
<path d="M167 122h-25.4v7.6"/>
<circle cx="167" cy="127" r=".51"/>
</g>
<circle cx="141.6" cy="127" r=".51" fill="#0dab76"/>
<g fill="none" stroke="#0dab76" stroke-width=".21">
<path d="M98.4 119.4h55.9v2.6"/>
<circle cx="141.6" cy="127" r=".51"/>
</g>
<circle cx="98.4" cy="119.4" r=".51" fill="#0dab76"/>
<circle cx="98.4" cy="119.4" r=".51" fill="none" stroke="#0dab76" stroke-width=".21"/>
<circle cx="154.3" cy="122" r=".51" fill="#0dab76"/>
<g fill="none" stroke="#0dab76" stroke-width=".21">
<path d="M98.4 114.3v5.1M117.5 129.6v-1.3h21.6v24.1M139.1 132.1h5M141.6 129.6h2.5M141.6 127h2.5M164.5 129.6h2.5M164.5 127h2.5"/>
<circle cx="154.3" cy="122" r=".51"/>
</g>
<circle cx="139.1" cy="132.1" r=".51" fill="#0dab76"/>
<g fill="none" stroke="#0dab76" stroke-width=".21">
<path d="M144.1 152.4h-7.6v1.3"/>
<circle cx="139.1" cy="132.1" r=".51"/>
</g>
<circle cx="139.1" cy="152.4" r=".51" fill="#0dab76"/>
<g fill="none" stroke="#0dab76" stroke-width=".21">
<path d="M84.5 135.9v7.7M84.5 141h1.2"/>
<circle cx="139.1" cy="152.4" r=".51"/>
</g>
<circle cx="84.5" cy="141" r=".51" fill="#0dab76"/>
<g fill="none" stroke="#0dab76" stroke-width=".21">
<path d="M154.3 137.2h12.7M167 132.1v20.3M85.7 141v8.9h14"/>
<circle cx="84.5" cy="141" r=".51"/>
</g>
<circle cx="167" cy="137.2" r=".51" fill="#0dab76"/>
<g fill="none" stroke="#0dab76" stroke-width=".21">
<path d="M164.5 132.1h2.5M154.3 147.4h12.7"/>
<circle cx="167" cy="137.2" r=".51"/>
</g>
<circle cx="167" cy="147.4" r=".51" fill="#0dab76"/>
<g fill="none" stroke="#0dab76" stroke-width=".21">
<path d="M164.5 152.4h2.5M165.7 157.5h1.3M167 154.9v7.7"/>
<circle cx="167" cy="147.4" r=".51"/>
</g>
<circle cx="167" cy="157.5" r=".51" fill="#0dab76"/>
<g fill="none" stroke="#0dab76" stroke-width=".21">
<path d="M177.2 122v16.5M141.6 154.9v7.7h25.4M170.8 141v24.1h-16.5v-2.5"/>
<circle cx="167" cy="157.5" r=".51"/>
</g>
<circle cx="154.3" cy="162.6" r=".51" fill="#0dab76"/>
<circle cx="154.3" cy="162.6" r=".51" fill="none" stroke="#0dab76" stroke-width=".21"/>
<circle cx="141.6" cy="157.5" r=".51" fill="#0dab76"/>
<g fill="none" stroke="#0dab76" stroke-width=".21">
<path d="M135.3 137.2h7.6"/>
<circle cx="141.6" cy="157.5" r=".51"/>
</g>
<circle cx="170.8" cy="141" r=".51" fill="#0dab76"/>
<g fill="none" stroke="#0dab76" stroke-width=".21">
<path d="M170.8 122v19M192.4 122h-5.1v7.6h5.1"/>
<circle cx="170.8" cy="141" r=".51"/>
</g>
<circle cx="187.3" cy="122" r=".51" fill="#0dab76"/>
<g fill="none" stroke="#0dab76" stroke-width=".21">
<path d="M184.8 122h2.5M188.6 142.3h-3.8v6.3"/>
<circle cx="187.3" cy="122" r=".51"/>
</g>
<circle cx="184.8" cy="142.3" r=".51" fill="#0dab76"/>
<g fill="none" stroke="#0dab76" stroke-width=".21">
<path d="M184.8 122v20.3"/>
<circle cx="184.8" cy="142.3" r=".51"/>
</g>
<circle cx="184.8" cy="122" r=".51" fill="#0dab76"/>
<g fill="none" stroke="#0dab76" stroke-width=".21">
<path d="M170.8 122h14"/>
<circle cx="184.8" cy="122" r=".51"/>
</g>
<circle cx="177.2" cy="122" r=".51" fill="#0dab76"/>
<g fill="none" stroke="#0dab76" stroke-width=".21">
<path d="M142.9 137.2v3.8h27.9M202.6 122h49.5M210.1 122v15.2h-22.8v10.2h1.3M141.6 154.9h2.5M141.6 157.5h2.5M164.5 154.9h2.5M164.5 157.5h2.5"/>
<circle cx="177.2" cy="122" r=".51"/>
</g>
<circle cx="210.1" cy="122" r=".51" fill="#0dab76"/>
<g fill="none" stroke="#0dab76" stroke-width=".21">
<path d="M254.6 122h-2.5v3.8"/>
<circle cx="210.1" cy="122" r=".51"/>
</g>
<circle cx="252" cy="122" r=".51" fill="#0dab76"/>
<g fill="none" stroke="#0dab76" stroke-width=".21">
<path d="M33.7 29.3h58.4v10.2M75.6 148.6h3.8"/>
<circle cx="252" cy="122" r=".51"/>
</g>
<g font-size="3.7" fill="#c90d0c">
<text x="42.3" y="18.5">1</text>
<text x="84.4" y="18.5">2</text>
<text x="126.5" y="18.5">3</text>
<text x="168.6" y="18.5">4</text>
<text x="210.7" y="18.5">5</text>
<text x="252.9" y="18.5">6</text>
<text x="19.1" y="41.9">A</text>
<text x="275.6" y="41.9">A</text>
<text x="19.1" y="84.7">B</text>
<text x="275.6" y="84.7">B</text>
<text x="19" y="127.5">C</text>
<text x="275.5" y="127.5">C</text>
<text x="19" y="170.4">D</text>
<text x="275.5" y="170.4">D</text>
<text x="42.3" y="193.7">1</text>
<text x="84.4" y="193.7">2</text>
<text x="126.5" y="193.7">3</text>
<text x="168.6" y="193.7">4</text>
<text x="210.7" y="193.7">5</text>
<text x="252.9" y="193.7">6</text>
</g>
<g font-size="3.6" fill="#808080">
<text x="149.2" y="116.9">SSM6K514NU</text>
<text x="158.1" y="119.4">IC81</text>
</g>
<g font-size="3.6" fill="#c90d0c">
<text x="235.5" y="173.7">Pooja Lepcha</text>
<text x="235.5" y="179.1">obc_eps</text>
<text x="235.3" y="189.4">Sheet:</text>
<text x="248.9" y="189.2">6/7</text>
</g>
<text font-size="3.2" fill="#c90d0c" x="235.5" y="184.1">2/15/2023 2:24 PM</text>
<g font-size="3" fill="#0dab76">
<text x="179.7" y="26.6">Itrip = Voc/Rsense</text>
<text x="179.7" y="29.8">Itrip = 0.050/0.15 = 333mA</text>
<text x="179.7" y="33.1">OCP = 333mA</text>
<text x="182.2" y="73.5">Itrip = Voc/Rsense</text>
<text x="182.2" y="76.8">Itrip = 0.050/0.15 = 333mA</text>
<text x="182.2" y="80.1">OCP = 333mA</text>
<text x="101" y="123.1">Itrip = Voc/Rsense</text>
<text x="101" y="126.3">Itrip = 0.050/(0.025/2) = 4A</text>
<text x="101" y="129.6">OCP = 4A</text>
<text x="233" y="154.6">Vout = Vsense x Rout/Rin</text>
<text x="233" y="157.9">Vout = IR x Rout/Rin</text>
<text x="233" y="161.1">Vout = 4x0.025x5000/200</text>
<text x="233" y="164.4">Vout = 2.5V</text>
<text x="233" y="167.6">I sensitivity = 0.625 V/A</text>
</g>
<g font-size="2.9" fill="#808080">
<text x="58.8" y="53.2">LTC3530EMSTR</text>
<text x="59.4" y="49.4">U3</text>
</g>
<g font-size="2.5" fill="#808080">
<text x="167" y="21.5">R180</text>
<text x="175.9" y="21.2">0.15</text>
<text x="230.5" y="20.4">SSM6K514NU</text>
<text x="23.5" y="29.3">EN_CP_MP</text>
<text x="238.1" y="24.2">IC65</text>
<text x="23.3" y="35.1">RAW_POWER</text>
<text x="164" y="30.6" transform="rotate(-90 164 30.6)">10k</text>
<text x="205.1" y="35.6">LTC4361-2</text>
<text x="91.6" y="42" transform="rotate(-90 91.6 42)">100k</text>
<text x="101.2" y="41.6">560pF</text>
<text x="101.2" y="39.1">C129</text>
<text x="164.2" y="40.7" transform="rotate(-90 164.2 40.7)">R181</text>
<text x="252.3" y="41.6">3V3_CP/3.8D</text>
<text x="119.5" y="47.1" transform="rotate(-90 119.5 47.1)">1M</text>
<text x="125.2" y="46.7">C133</text>
<text x="163.2" y="47.1" transform="rotate(-90 163.2 47.1)">TR2</text>
<text x="37.5" y="49.6" transform="rotate(-90 37.5 49.6)">L5</text>
<text x="91.9" y="52.2" transform="rotate(-90 91.9 52.2)">R113</text>
<text x="113.2" y="48.3" transform="rotate(-90 113.2 48.3)">10k</text>
<text x="126.7" y="51.8">33pF</text>
<text x="160.7" y="49.6" transform="rotate(-90 160.7 49.6)">DTC144EKA</text>
<text x="226.9" y="49.2">C136</text>
<text x="251" y="49.2">C137</text>
<text x="113.5" y="58.5" transform="rotate(-90 113.5 58.5)">R114</text>
<text x="119.8" y="57.2" transform="rotate(-90 119.8 57.2)">R132</text>
<text x="125.9" y="57.2" transform="rotate(-90 125.9 57.2)">15k</text>
<text x="129" y="54.3">C131</text>
<text x="129.3" y="59.4">22uF</text>
<text x="135.3" y="54.3">C134</text>
<text x="135.6" y="59.4">22uF</text>
<text x="226.9" y="54.3">3300pF</text>
<text x="251" y="54.3">10uF</text>
<text x="27.4" y="64.5">C135</text>
<text x="37.5" y="61" transform="rotate(-90 37.5 61)">4.7uH</text>
<text x="207.6" y="61">OCP2</text>
<text x="222.6" y="61.8">GND</text>
<text x="246.7" y="61.8">GND</text>
<text x="27.7" y="69.6">10uF</text>
<text x="119.5" y="66.1" transform="rotate(-90 119.5 66.1)">576k</text>
<text x="126.2" y="67.4" transform="rotate(-90 126.2 67.4)">R121</text>
<text x="156.5" y="66.5" transform="rotate(-90 156.5 66.5)">CP_EN/5.8A</text>
<text x="169.5" y="68.4">R182</text>
<text x="178.4" y="68.1">0.15</text>
<text x="199.8" y="66.9">GND</text>
<text x="235.5" y="68.6">SSM6K514NU</text>
<text x="241.9" y="71.2">IC67</text>
<text x="44.6" y="72.4" transform="rotate(-90 44.6 72.4)">33.2k</text>
<text x="82" y="74.6">C130</text>
<text x="98.5" y="74.6">C132</text>
<text x="119.8" y="76.2" transform="rotate(-90 119.8 76.2)">R115</text>
<text x="44.9" y="82.6" transform="rotate(-90 44.9 82.6)">R179</text>
<text x="82.3" y="79.7">10uF</text>
<text x="96" y="79.7">3300pF</text>
<text x="166.5" y="78.8" transform="rotate(-90 166.5 78.8)">10k</text>
<text x="208.9" y="82.6">LTC4361-2</text>
<text x="166.8" y="88.9" transform="rotate(-90 166.8 88.9)">R198</text>
<text x="256.1" y="88.6">3V3_MP/3.1D</text>
<text x="37.5" y="92.8">GND</text>
<text x="92.1" y="91.5">GND</text>
<text x="165.7" y="95.3" transform="rotate(-90 165.7 95.3)">TR1</text>
<text x="137.1" y="100">MP_EN/5.8A</text>
<text x="163.2" y="97.8" transform="rotate(-90 163.2 97.8)">DTC144EKA</text>
<text x="230.7" y="101.3">3300pF</text>
<text x="230.7" y="96.2">C138</text>
<text x="254.8" y="101.3">10uF</text>
<text x="254.8" y="96.2">C139</text>
<text x="211.4" y="108">OCP3</text>
<text x="87" y="112.9">R222</text>
<text x="95.9" y="112.6">0.025</text>
<text x="206.1" y="111.3">GND</text>
<text x="226.4" y="108.8">GND</text>
<text x="250.5" y="108.8">GND</text>
<text x="42.3" y="118.7">RAW_POWER</text>
<text x="87" y="117.9">R221</text>
<text x="95.9" y="117.6">0.025</text>
<text x="191.1" y="120.4">R223</text>
<text x="200" y="120.2">0.025</text>
<text x="256.1" y="122.9">UNREG1/1.5C</text>
<text x="84" y="128.3" transform="rotate(-90 84 128.3)">10k</text>
<text x="190.8" y="131.9">200</text>
<text x="199.1" y="131.6">R225</text>
<text x="250.9" y="127.9">C154</text>
<text x="122.6" y="132.1">LTC4361-2</text>
<text x="252.3" y="134.3">10uF</text>
<text x="84.2" y="138.5" transform="rotate(-90 84.2 138.5)">R220</text>
<text x="178.7" y="140.6">C153</text>
<text x="229.4" y="142.8">UNREG1_ISENS</text>
<text x="249.3" y="141.8">GND</text>
<text x="61.6" y="149.4">EN_UNREG1</text>
<text x="80.7" y="147.4" transform="rotate(-90 80.7 147.4)">DTC144EKA</text>
<text x="83.2" y="144.8" transform="rotate(-90 83.2 144.8)">TR3</text>
<text x="178.7" y="145.7">10uF</text>
<text x="223.6" y="148.6" transform="rotate(-90 223.6 148.6)">4.99k</text>
<text x="120" y="154.9">OCP4</text>
<text x="186.3" y="155.8">0.1uF</text>
<text x="186.3" y="150.8">C155</text>
<text x="130.3" y="160.9">C152</text>
<text x="223.9" y="158.8" transform="rotate(-90 223.9 158.8)">R224</text>
<text x="114.7" y="164.6">GND</text>
<text x="127.9" y="163.4">3300pF</text>
<text x="133.7" y="167.1">GND</text>
<text x="141.4" y="166.9">IC82</text>
<text x="174.4" y="167.1">GND</text>
<text x="182" y="167.1">GND</text>
<text x="215" y="167.1">GND</text>
<text x="141.6" y="169.4">SSM6K514NU</text>
</g>
<g font-size="2.1" fill="#808080">
<text x="236.5" y="27.7" transform="rotate(-90 236.5 27.7)">7</text>
<text x="199.6" y="35.9" transform="rotate(-90 199.6 35.9)">7</text>
<text x="227.7" y="30.2">1</text>
<text x="227.7" y="32.8">2</text>
<text x="227.7" y="35.3">3</text>
<text x="231.6" y="31.3">D</text>
<text x="231.6" y="33.9">D</text>
<text x="237.6" y="35.9" transform="rotate(-90 237.6 35.9)">S</text>
<text x="237.6" y="31.9" transform="rotate(-90 237.6 31.9)">D</text>
<text x="240.6" y="31.3">D</text>
<text x="240.6" y="33.9">D</text>
<text x="244.8" y="30.2">6</text>
<text x="244.8" y="32.8">5</text>
<text x="244.8" y="35.3">4</text>
<text x="183.8" y="40.3">6</text>
<text x="189.7" y="41.5">SENSE</text>
<text x="205.9" y="41.5">OUT</text>
<text x="215.1" y="40.3">2</text>
<text x="231.6" y="36.4">G</text>
<text x="236.5" y="39.7" transform="rotate(-90 236.5 39.7)">8</text>
<text x="240.7" y="36.4">S</text>
<text x="183.8" y="45.4">5</text>
<text x="189.7" y="46.6">IN</text>
<text x="200.8" y="46.1" transform="rotate(-90 200.8 46.1)">GATE</text>
<text x="183.8" y="53">1</text>
<text x="200.8" y="53.6" transform="rotate(-90 200.8 53.6)">GND</text>
<text x="203.4" y="51.6">GATEP</text>
<text x="215.1" y="50.5">3</text>
<text x="215.1" y="53">8</text>
<text x="53" y="56.9">1</text>
<text x="53" y="59.4">2</text>
<text x="58.9" y="58">RT</text>
<text x="71.6" y="58">VC</text>
<text x="79.2" y="59.4">9</text>
<text x="79.2" y="56.9">10</text>
<text x="189.7" y="54.2">ON</text>
<text x="199.6" y="59.5" transform="rotate(-90 199.6 59.5)">4</text>
<text x="202.1" y="54.2">PWRGD</text>
<text x="53" y="61.9">3</text>
<text x="53" y="64.5">4</text>
<text x="58.9" y="60.5">BURST</text>
<text x="58.9" y="63.1">SW1 *SHDN/SS</text>
<text x="58.9" y="65.6">SW2</text>
<text x="71" y="65.6">VIN</text>
<text x="71.8" y="60.5">FB</text>
<text x="79.2" y="64.5">7</text>
<text x="79.2" y="61.9">8</text>
<text x="53" y="67">5</text>
<text x="58.9" y="68.1">GND</text>
<text x="68.6" y="68.2">VOUT</text>
<text x="79.2" y="67">6</text>
<text x="231.5" y="77.2">1</text>
<text x="240.3" y="74.6" transform="rotate(-90 240.3 74.6)">7</text>
<text x="248.6" y="77.2">6</text>
<text x="203.5" y="82.8" transform="rotate(-90 203.5 82.8)">7</text>
<text x="231.5" y="79.7">2</text>
<text x="231.5" y="82.3">3</text>
<text x="235.3" y="78.3">D</text>
<text x="235.3" y="80.8">D</text>
<text x="235.3" y="83.4">G</text>
<text x="241.4" y="82.8" transform="rotate(-90 241.4 82.8)">S</text>
<text x="241.4" y="78.9" transform="rotate(-90 241.4 78.9)">D</text>
<text x="244.4" y="78.3">D</text>
<text x="244.4" y="80.8">D</text>
<text x="244.5" y="83.4">S</text>
<text x="248.6" y="79.7">5</text>
<text x="248.6" y="82.3">4</text>
<text x="187.6" y="87.3">6</text>
<text x="193.5" y="88.4">SENSE</text>
<text x="209.7" y="88.4">OUT</text>
<text x="218.9" y="87.3">2</text>
<text x="240.3" y="86.7" transform="rotate(-90 240.3 86.7)">8</text>
<text x="187.6" y="92.4">5</text>
<text x="193.5" y="93.5">IN</text>
<text x="204.6" y="93" transform="rotate(-90 204.6 93)">GATE</text>
<text x="187.6" y="100">1</text>
<text x="193.5" y="101.1">ON</text>
<text x="204.6" y="100.6" transform="rotate(-90 204.6 100.6)">GND</text>
<text x="206" y="101.1">PWRGD</text>
<text x="207.2" y="98.6">GATEP</text>
<text x="218.9" y="97.5">3</text>
<text x="218.9" y="100">8</text>
<text x="203.5" y="106.4" transform="rotate(-90 203.5 106.4)">4</text>
<text x="154" y="124.1" transform="rotate(-90 154 124.1)">7</text>
<text x="145.2" y="126.7">1</text>
<text x="145.2" y="129.2">2</text>
<text x="145.2" y="131.7">3</text>
<text x="149" y="127.8">D</text>
<text x="149" y="130.3">D</text>
<text x="155.1" y="128.4" transform="rotate(-90 155.1 128.4)">D</text>
<text x="158.1" y="127.8">D</text>
<text x="158.1" y="130.3">D</text>
<text x="162.3" y="126.7">6</text>
<text x="162.3" y="129.2">5</text>
<text x="162.3" y="131.7">4</text>
<text x="101.3" y="136.8">6</text>
<text x="107.1" y="138">SENSE</text>
<text x="117.1" y="132.3" transform="rotate(-90 117.1 132.3)">7</text>
<text x="123.4" y="138">OUT</text>
<text x="132.5" y="136.8">2</text>
<text x="149" y="132.9">G</text>
<text x="154" y="136.2" transform="rotate(-90 154 136.2)">8</text>
<text x="155.1" y="132.3" transform="rotate(-90 155.1 132.3)">S</text>
<text x="158.2" y="132.9">S</text>
<text x="101.3" y="141.9">5</text>
<text x="107.1" y="143">IN</text>
<text x="118.2" y="142.6" transform="rotate(-90 118.2 142.6)">GATE</text>
<text x="190.1" y="141.9">5</text>
<text x="196" y="143">V+</text>
<text x="202.1" y="143">OUT</text>
<text x="211.2" y="141.9">1</text>
<text x="101.3" y="149.5">1</text>
<text x="120.9" y="148.1">GATEP</text>
<text x="132.5" y="147">3</text>
<text x="132.5" y="149.5">8</text>
<text x="154" y="149.5" transform="rotate(-90 154 149.5)">8</text>
<text x="190.1" y="147">4</text>
<text x="196" y="148.1">+IN</text>
<text x="203.7" y="148.1">-IN</text>
<text x="204.6" y="145.6">V-</text>
<text x="211.2" y="144.4">2</text>
<text x="211.2" y="147">3</text>
<text x="107.1" y="150.7">ON</text>
<text x="117.1" y="156" transform="rotate(-90 117.1 156)">4</text>
<text x="118.2" y="150.1" transform="rotate(-90 118.2 150.1)">GND</text>
<text x="119.6" y="150.7">PWRGD</text>
<text x="145.2" y="154.6">2</text>
<text x="145.2" y="152.1">3</text>
<text x="149" y="155.7">D</text>
<text x="149" y="153.2">G</text>
<text x="155.1" y="153.6" transform="rotate(-90 155.1 153.6)">S</text>
<text x="158.1" y="155.7">D</text>
<text x="158.2" y="153.2">S</text>
<text x="162.3" y="154.6">5</text>
<text x="162.3" y="152.1">4</text>
<text x="145.2" y="157.1">1</text>
<text x="149" y="158.2">D</text>
<text x="154" y="161.6" transform="rotate(-90 154 161.6)">7</text>
<text x="155.1" y="157.7" transform="rotate(-90 155.1 157.7)">D</text>
<text x="158.1" y="158.2">D</text>
<text x="162.3" y="157.1">6</text>
</g>
<g font-size="1.8" fill="#808080">
<text x="205.2" y="137.2">IC72</text>
<text x="203.1" y="152.4">LT6106</text>
</g>
</svg>
